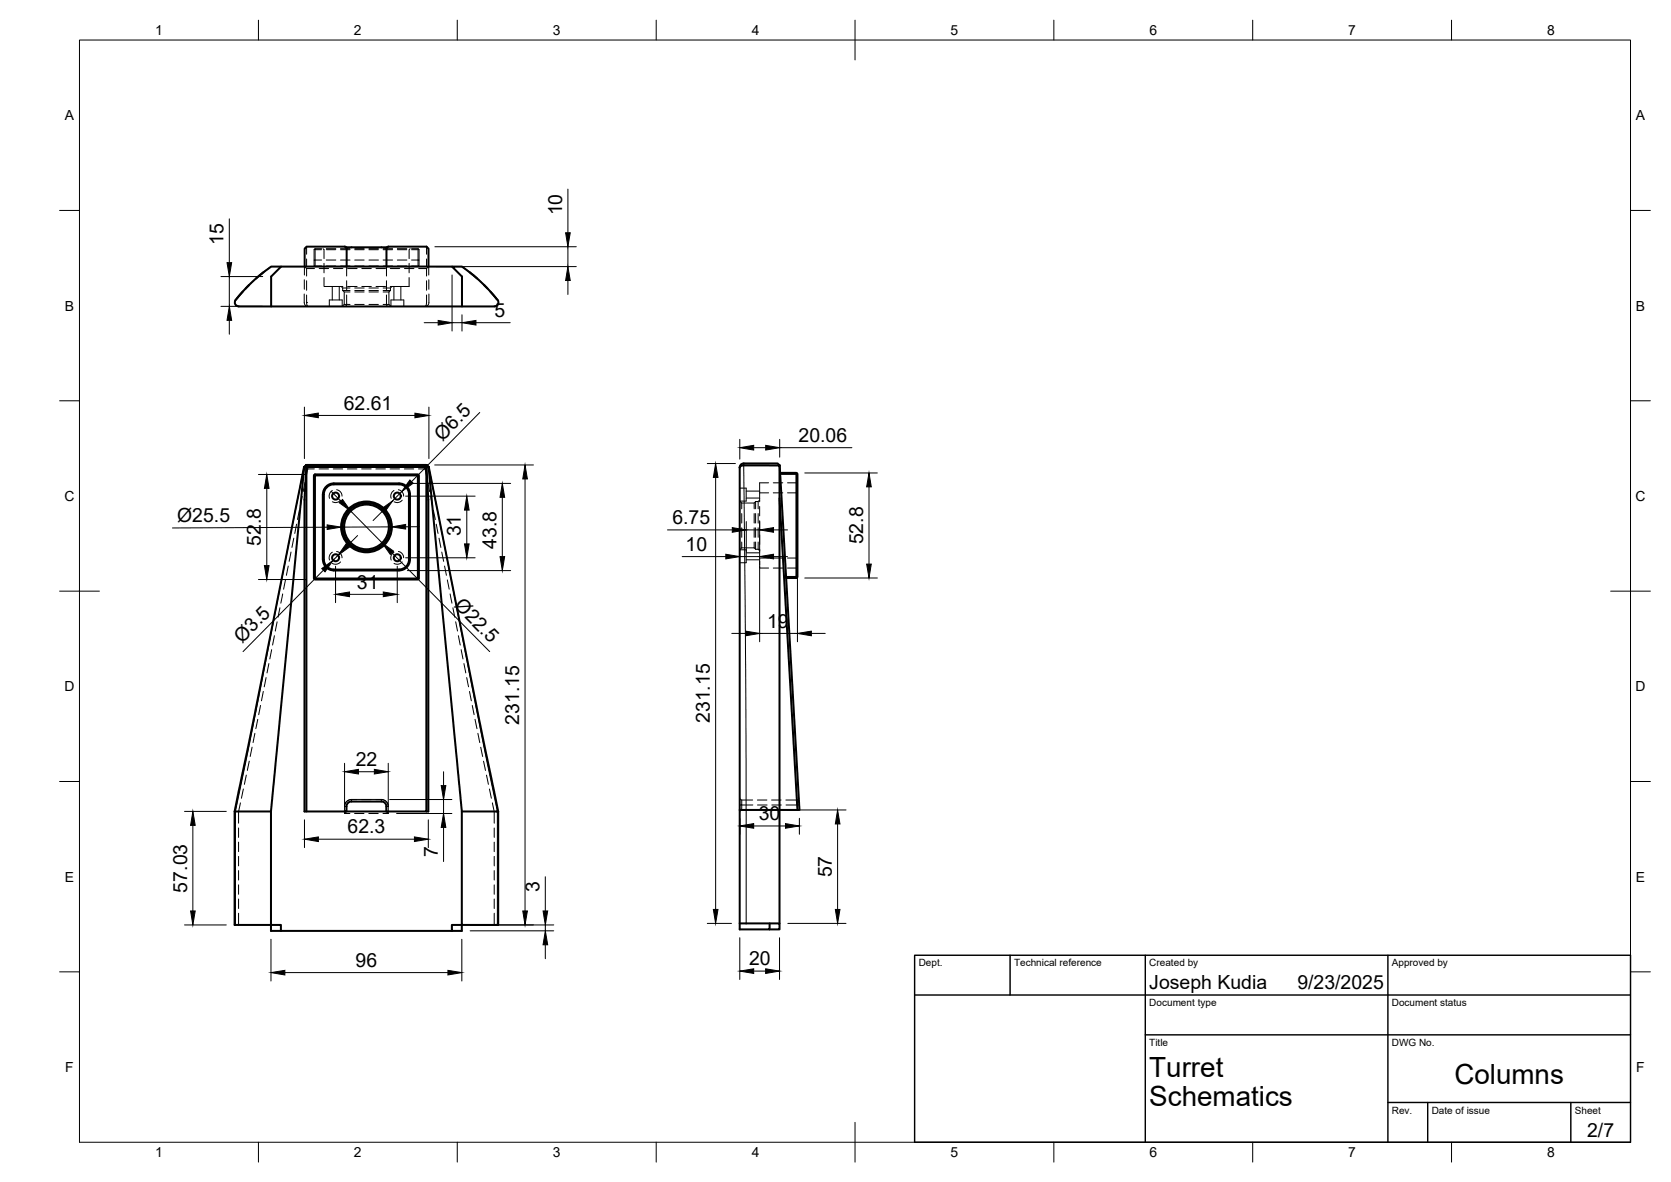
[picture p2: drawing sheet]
<svg xmlns="http://www.w3.org/2000/svg" width="420mm" height="297mm" viewBox="0 0 420 297" stroke-linecap="round" stroke-linejoin="round" font-family="sans-serif">
<!-- layer: Visible Narrow -->
<g fill="none" stroke="#000" stroke-width=".25">
<path d="M76.9 116.9l-.4 .4-13 65.9-4.3 20.7v28.5M107.8 117.3l13 65.9 4.3 20.7v28.5M187 116.5l.5 51.9 .1 35.1M81.2 124.2h.2M83.9 121.5v.2M100.3 121.5v.2M102.8 124.2h.3M81.2 140.6h.2M83.9 143.1v.3M100.3 143.1v.3M102.8 140.6h.3M86.6 202.7v1.2"/>
<path d="M86.6 202.6l.5 .1M88.4 200.9v.5M88.4 200.9h7.5v.5M88.4 200.9a1.75 1.75 0 0 0-1.8 1.7M95.9 200.9a1.75 1.75 0 0 1 1.7 1.7M97.6 202.7v1.2M97.6 202.6l-.5 .1M187.6 203.5v28.6"/>
</g>
<!-- layer: Visible -->
<g fill="none" stroke="#000" stroke-width=".51">
<path d="M59.3 75.4a1.02 1.02 0 0 0 .7 1.6h64.3a1.02 1.02 0 0 0 .9-.6 1.02 1.02 0 0 0-.1-1l-2.3-2.7-2.5-2.4-4.1-3.3h-2.5l2.5 2.5v7.5M61 73.3l-1.5 1.8M62.7 71.6l-.9 .9M66.2 68.4l-1.8 1.6M70.7 67h-2.5l-1.4 1-4 3.5-3.6 3.9M76.6 67v-4.5l.5-.5h9.6l.2 .1 .3 .4v4.5M87 62.1h10.3M97.2 67v-4.5v-.3l.5-.2h9.6l.4 .5v4.5M113.7 67h-43l-2.5 2.5v7.5M118.1 68.4l1.9 1.6M121.7 71.6l.9 .9M123.3 73.3l1.6 1.8"/>
<path d="M76.5 117.4l.5-.6h30.2l.6 .6M76.5 117.3h.5l-.4 8.3v78.3h10.5v-1.2a1.26 1.26 0 0 1 1.3-1.3h7.5M77 116.9l-.1 .1M77 117.3v.1M77 116.8l-.2 .2M79.1 119.3l.1-.1h25.9l.1 .1M79.2 119.5h25.9v25.9h-25.9zM79.2 119.5l-.1-.2-.2 .2v25.9l.2 .1M105.1 119.5l.1-.2 .1 .2v25.9l-.1 .1M107.2 117.3v.1M107.3 116.9l.5 .4M107.3 117l-.1-.1 .2 .1"/>
<path d="M107.7 117.3h-.5l.5 8.3v78.3h-.5M107.8 117.3l8.3 86.5v28.6h9.2v-28.5M107.8 117.3l12.4 62.3 5.1 24.3M186 117.5v116.1h7.5v-1.5M186 117.5l.3-.4 .6-.1h9.1v115.1M196 116.9l5 86.6h-15M196 117l-.5-.5h-8.6l-.7 .3-.2 .7M196.2 118.8l4.2 .2M196.2 119.1h4.1M81.2 124.2v16.4M81.2 124.2a2.74 2.74 0 0 1 2.7-2.7h16.4a2.74 2.74 0 0 1 2.8 2.7v16.4a2.74 2.74 0 0 1-2.8 2.7M82.4 122.3l1-.5 .5-.1h16.4a2.48 2.48 0 0 1 2.5 2.5v16.4a2.54 2.54 0 0 1-2.5 2.5h-16.4a2.51 2.51 0 0 1-2.5-2.5v-16.4a2.5 2.5 0 0 1 1-1.9z"/>
<path d="M196 125.2l4.5 78.3M79.2 145.4l-.1 .1 .1 .1h25.9l.1-.1M81.2 140.6a2.74 2.74 0 0 0 2.7 2.7M83.9 143.4h16.4M105.1 145.4l.1 .1M197.7 145h2.6M200.4 145.1l-.1-.1v-25.9l.1-.1 .1 .1v25.9l-.2 .3h-2.6M59 203.9h9.1M77 203.9v-86.5h30.2v86.5h-10.1M87.1 203.9h10M95.9 201.4a1.26 1.26 0 0 1 1.3 1.3M97.1 202.7v1.2"/>
<path d="M116.1 203.9h9.2M70.6 233.9v-1.5h-11.6v-28.5l5-24.3 12.5-62.3-8.4 86.5v30.1h45.5M113.6 232.4h2.5v1.5h-2.5zM186 232.1h10v1.5h-2.5"/>
<circle cx="84.4" cy="124.7" r=".88"/>
<circle cx="92.1" cy="132.4" r="6.4"/>
<circle cx="92.1" cy="132.4" r="5.6"/>
<circle cx="92.1" cy="132.4" r="6"/>
<circle cx="99.9" cy="124.7" r=".88"/>
<circle cx="84.4" cy="140.2" r=".88"/>
<circle cx="99.9" cy="140.2" r=".88"/>
</g>
<!-- layer: Hidden Narrow -->
<g fill="none" stroke="#000" stroke-width=".25">
<path d="M77 116.8l-.1 .1M77.4 117.9l-.5 2.2M77.4 117.8v.1M77.4 117.8h1.6M80.2 117.8h2.4M83.8 117.8h2.4M87.4 117.8h2.3M90.9 117.8h2.4M94.5 117.8h2.4M98.1 117.8h2.4M101.7 117.8h2.3M105.2 117.8h1.6"/>
<path d="M106.8 117.8l.1 .1M106.9 117.9l.4 2.2M73.2 138.7l-.5 2.4M73.9 135.2l-.5 2.4M74.6 131.7l-.5 2.4M75.3 128.2l-.5 2.4M76 124.7l-.5 2.3M76.7 121.2l-.5 2.4M107.6 121.2l.4 2.4M108.3 124.7l.4 2.3M109 128.2l.5 2.4M109.7 131.7l.5 2.4"/>
<path d="M110.4 135.2l.4 2.4M111.1 138.7l.4 2.4M191 123.9h2.3M194.4 123.9h2.4M198 123.9h2.5M69 159.8l-.5 2.3M69.7 156.3l-.5 2.3M70.4 152.7l-.5 2.4M71.1 149.3l-.5 2.3M71.8 145.7l-.5 2.4M72.5 142.2l-.5 2.4M111.8 142.2l.4 2.4"/>
<path d="M112.5 145.7l.4 2.4M113.2 149.3l.4 2.3M113.9 152.7l.4 2.4M114.6 156.3l.4 2.3M115.3 159.8l.4 2.3M191 140.2h2.3M194.4 140.2h2.4M198 140.2h2.5M65.5 177.3l-.5 2.3M66.2 173.8l-.5 2.3M66.9 170.3l-.5 2.3M67.6 166.8l-.5 2.3"/>
<path d="M68.3 163.3l-.5 2.3M116 163.3l.4 2.3M116.6 166.8l.5 2.3M117.3 170.3l.5 2.3M118 173.8l.5 2.3M118.7 177.3l.5 2.3M61.2 198.3l-.5 2.3M61.9 194.8l-.5 2.3M62.7 191.3l-.5 2.3M63.4 187.8l-.5 2.3M64.1 184.3l-.5 2.3M64.8 180.8l-.5 2.3"/>
<path d="M119.4 180.8l.5 2.3M120.2 184.3l.4 2.3M120.9 187.8l.4 2.3M121.6 191.3l.5 2.3M122.3 194.8l.5 2.3M123.1 198.3l.4 2.3M60 203.9v3M60 208.1v2.3M60 211.6v2.4M60 215.2v2.4M60 218.8v2.4M60.5 201.8l-.5 2.1"/>
<path d="M86.6 203.9v.5h1.4M89.2 204.4h2.3M89.7 200.9a3.1 3.1 0 0 0-2.3 .3l-.5 .5-.2 .6-.1 .4h.5M90.9 200.9h2.4M92.7 204.4h2.4M94.5 200.9a3.4 3.4 0 0 1 2.3 .3l.4 .4 .4 .8v.3h-.5M97.6 203.9v.5h-1.3M123.8 201.8a15.4 15.4 0 0 1 .5 5.1M124.3 208.1v2.3M124.3 211.6v2.4M124.3 215.2v2.4M124.3 218.8v2.4"/>
<path d="M186.5 201v1.3h-.5M189.3 202.3h-2.8v1.2M190.5 202.3h2.4M194.1 202.3h2.3M197.6 202.3h2.8M200.3 201l.1 1.3h.5M60 222.4v2.3M60 225.9v2.4M60 229.5v2.9M124.3 222.4v2.3M124.3 225.9v2.4M124.3 229.5v2.9"/>
</g>
<!-- layer: Hidden -->
<g fill="none" stroke="#000" stroke-width=".25">
<path d="M59.2 76.5l.8 .5M59.5 75.1l-.3 .4M61.8 72.5l-.8 .8M64.4 70l-1.7 1.6M68.2 67l-2 1.4M76.5 73.9l.1 2.5 .3 .4 .5 .2M76.5 70.3v2.4M76.5 69.1v-2.1l.6 .5v1.9M77.1 76l.1 .7 .2 .3M77.1 76h.1M77.1 70.6v2.3M77.1 67h2"/>
<path d="M77.1 62v1.9M77.1 65.1v1.9M77.1 74.1v1.9M77.1 67.5h2M77.1 67h.1M79.1 62.6l-.1 2.7M79.2 62.7v4.2M80.3 67h2.3M80.3 67.5h2.3M80.9 65.3h-1.9v1.6h1.9M80.9 62.5l-1.8 .1 1.8 .1M81.2 62.5l.3 .2v2.3"/>
<path d="M81.5 69.8v2.2h4.7M81.5 66.2v2.4M82 65.3h2.4M82 66.9h2.4M82 62.5h2.4M82 62.7h2.4M83.5 72v3.4M83.8 67h2.4M83.8 67.5h2.4M85.3 72v3.4M85.6 65.3h2.4M85.6 66.9h2.4"/>
<path d="M85.6 62.5h2.4M85.6 62.7h2.4M85.8 72l.4 .4v.6M86.2 73h1.8M86.2 72.4h1.8M86.2 73l.4 .4v3.1M86.6 76.5h1.4M86.6 73.4h1.4M86.6 76.5l-.6 .5v-1.6h-3.2v1.6M87 62.1h-.2l.4 .5M87.2 74.1v2.5l-.5 .4M87.2 67v2.4"/>
<path d="M87.2 70.6v2.3M87.4 67h2.4M87.4 72h2.4M87.4 67.5h2.4M89.2 76.5h2.4M89.2 73.4h2.4M89.2 73h2.4M89.2 72.4h2.4M89.2 65.3h2.4M89.2 66.9h2.4M89.2 62.5h2.4M89.2 62.7h2.4"/>
<path d="M91 67h2.4M91 72h2.4M91 67.5h2.4M92.8 76.5h2.3M92.8 73.4h2.3M92.8 73h2.3M92.8 72.4h2.3M92.8 65.3h2.3M92.8 66.9h2.3M92.8 62.5h2.3M92.8 62.7h2.3M94.6 67h2.3"/>
<path d="M94.6 72h2.3M94.6 67.5h2.3M96.3 76.5h1.5M96.3 73.4h1.5M96.3 73h1.9M96.3 72.4h1.9M96.3 65.3h2.4M96.3 66.9h2.4M96.3 62.5h2.4M96.3 62.7h2.4M97.2 74.1v2.5l.5 .4M97.2 67v2.4"/>
<path d="M97.2 70.6v2.3M97.3 62.1h.2l-.3 .5M97.8 76.5l.5 .5v-1.6h3.2v1.6M97.8 73.4v3.1M98.1 67h2.4M98.1 67.5h2.4M98.2 73l-.4 .4M98.2 72.4v.6M98.6 72l-.4 .4M99 72v3.4M99.9 65.3h2.4M99.9 66.9h2.4"/>
<path d="M99.9 62.5h2.4M99.9 62.7h2.4M100.8 72v3.4M101.7 67h2.4M101.7 67.5h2.4M102.9 69.8v2.2h-4.8M102.9 66.2v2.4M103.1 62.5l-.2 .2v2.3M103.5 65.3h1.9v1.6h-1.9M103.5 62.5h1.6l.3 .2v2.6M105.1 62.7v4.2M105.2 62.6l-1.7 .1"/>
<path d="M105.3 67h2M105.3 67.5h2M107.3 74.1l-.1 2.3-.3 .6M107.3 70.6v2.3M107.3 62v1.9M107.3 65.1v1.9M107.3 67h.1M107.8 67a.97 .97 0 0 0-.5 1.3v1.1M107.8 67v2.1M107.8 70.3v2.4M107.8 73.9v2.5l-.3 .4-.6 .2M116.2 67l1.9 1.4"/>
<path d="M120 70l1.7 1.6M122.6 72.5l.7 .8M124.9 75.1l.3 .4M125.2 76.5l-.9 .5M77 116.8l.4 1.1-.9-.6M77 116.8h.1M77 116.8l-.2 .2M77 116.8l-.1 .2M77 116.8v.1M107.2 116.8l-.2 .7a.22 .22 0 0 0-.2 .2 .22 .22 0 0 0 .2 .2 .22 .22 0 0 0 .2-.2l.6-.4M107.2 116.8l.1 .1M107.2 116.8l.1 .2"/>
<path d="M107.2 116.8l.2 .2M107.2 116.8v.1M83.6 123.3a1.62 1.62 0 0 0-.7 1.9M83.6 138.8a1.62 1.62 0 0 0-.7 1.9M84.6 123.1a1.63 1.63 0 0 1 1.4 1.6M84.6 138.6a1.58 1.58 0 0 1 1.4 1.6M85.6 125.7a1.64 1.64 0 0 1-2 .4M86.1 133.6l.9 2.1M86.4 130.2l-.4 2.2M87.7 136.6l1.9 1.4M88.6 127.4l-1.6 1.7M90.7 138.4l2.3 .1"/>
<path d="M91.8 126.3l-2.2 .6M93 126.4l2.2 .7M96.1 137.1l-.9 .6-1.1 .5M96.1 127.8l1.5 1.8M98 130.7l.2 2.3M98 134.2l-1.1 2M99.1 123.3a1.62 1.62 0 0 0-.7 1.9M99.1 138.8a1.62 1.62 0 0 0-.7 1.9M100.2 123.1a1.64 1.64 0 0 1 1.3 1.6M100.2 138.6a1.59 1.59 0 0 1 1.3 1.6M101.1 125.7a1.64 1.64 0 0 1-2 .4M186 122.7h1.6v3.2h-1.6l.5 .5"/>
<path d="M186.5 126.4v1.5M186.5 129.1v2.4M186.5 132.6v2.4M186.5 136.2v1.5M186.5 137.7l-.5 .5h1.6v3.2h-1.6M186.5 137.7h3.1M187.6 125.2h3.4M187.6 123.4h3.4M187.6 138.9h3.4M189.6 136.2v1.5M189.6 132.6v2.4M189.6 129.1v2.4"/>
<path d="M189.6 126.4v1.5M189.6 137.7l.4 .3M190 136.2v1.8M190 132.6v2.4M190 129.1v2.4M190 126v1.9M190 126l-.4 .4h-3.1M190 138h.6M190.6 136.2v1.8M190.6 132.6v2.4M190.6 129.1v2.4M190.6 126v1.9"/>
<path d="M190.6 138l.4 .4M191 138v4.8h2.3M191 125.7l-.4 .3h-.6M191 127.3v2.4M191 130.9v2.3M191 134.4v2.4M193.3 121.3h-2.3v4.8M194.4 121.3h2.4M200.5 121.1l-.2 .2h-2.3M85.6 141.2a1.61 1.61 0 0 1-2 .4M101.1 141.2a1.61 1.61 0 0 1-2 .4M187.6 140.7h3.4"/>
<path d="M194.4 142.8h2.4M198 142.8h2.3l.2 .2M87.1 203.9l-.5 .5M97.1 203.9l.5 .5M186 200.6l.4 .4h2.9M187.5 203.5l-1.2 .1-.3 .5M190.4 201h2.4M194 201h2.4M200.9 200.5l-.2 .4-.3 .1h-2.8"/>
</g>
<!-- layer: Visible -->
<g fill="#000">
<circle cx="76.5" cy="117.3" r=".25"/>
<circle cx="107.8" cy="117.3" r=".25"/>
</g>
<!-- layer: BORDER -->
<g fill="none" stroke="#000" stroke-width=".25">
<path d="M20 10.1h390v276.9h-390zM65 5.1v5M115 5.1v5M165 5.1v5M215 5.1v10M265 5.1v5M315 5.1v5M365 5.1v5M15 52.9h5M410 52.9h5M15 100.7h5M410 100.7h5"/>
<path d="M15 148.6h10M405 148.6h10M15 196.4h5M410 196.4h5M15 244.2h5M410 244.2h5M65 287v5M115 287v5M165 287v5M215 282.1v9.9M265 287v5M315 287v5"/>
<path d="M365 287v5"/>
</g>
<!-- layer: TITLEBLOCK -->
<path d="M230 240.1h180v46.9h-180zM230 250h180M254 240.1v9.9M288 240.1v46.9M349 240.1v46.9M288 260.1h122M349 277.1h61M359 277.1v9.9M395 277.1v9.9" fill="none" stroke="#000" stroke-width=".36"/>
<!-- layer: FD_Dimensions -->
<g fill="none" stroke="#000" stroke-width=".25">
<path d="M57.7 55v11M142.8 47.5v11M55.6 77h10.5M55.6 69.5h10.5M57.7 69.5v7.5M109.3 62h35.6M109.9 67h35M113.7 69.1v14.1M116.2 79.1v4.1M142.8 62v5M142.8 70.5v3.5M57.7 80.5v3.5"/>
<path d="M106.7 81.1h3.5M113.7 81.1h2.5M119.7 81.1h8.6M65 119.2h12.1M76.5 102.3v12.9M80 104.4h24.3M107.8 102.3v12.9M109.3 116.8h24.8M120.6 103.7l-17.1 17.3M177.8 116.5h7.1M179.9 120v108.5M186 110.4v5"/>
<path d="M189.5 112.5h3M196 110.4v4.5M196 112.5h18.2M202.4 118.9h18.2M67.1 122.7v19.4M82.3 132.5l-38.9 .2M83.2 123.5l2.5 2.4M85 139.6l-1.2 1.2M88.2 128.4l7.9 8M89.9 134.6l-2.5 2.5M96.3 128.3l-2.5 2.5M98.5 132.4l-12.8 .1"/>
<path d="M98.6 138.9l24.5 24.9M101 123.5l-2.3 2.3M102 124.7h17.5M102.4 121.5h26M105.5 132.4h-3.5M117.4 128.2v8.5M126.3 125v14.9M132 120.4v108.5M167.8 133.2h16.3M171.5 139.9h11M186 139.9h5M187.6 131.1v7.5"/>
<path d="M187.6 133.2h3.4M191 131.1v7.5M194.5 133.2h3.5M194.5 139.9h3.5M218.5 122.4v19.4M65 145.6h12.1M81.3 143.3l-20.2 20.5M84.4 142.3v9.2M87.9 149.4h8.5M99.9 142.3v9.2M102 140.2h17.5M102.4 143.4h26"/>
<path d="M184 159.2h3.5M191 141v1M191 142.4v18.9M191 159.2h9.5M200.5 142.4v18.9M202.4 145.3h18.2M204 159.2h3.5M86.6 191.8v10.5M90.1 193.9h4M97.6 191.8v10.5M111.5 193.9v3.5M46.4 203.9h10.5"/>
<path d="M48.5 207.4v21.5M76.6 206v7M80.1 210.9h24.1M98 200.9h15.6M99.7 204.4h13.9M107.7 206v7M111.5 200.9v3.5M111.5 207.9v8.6M186 205.6v4.1M189.5 207.6h8M198.1 203.5h14.6M201 205.6v4.1"/>
<path d="M210.6 207.1v21.4M46.4 232.4h10.5M68.1 236v10.5M116.1 236v10.5M118.2 232.4h21M118.2 233.9h21M137.1 220.3v8.6M137.1 232.4v1.5M137.1 237.4v3.5M177.8 232.1h6.1M186 235.7v10.5M196 235.7v10.5"/>
<path d="M198.1 232.1h14.6M71.6 244.4h41M189.5 244h3"/>
</g>
<g fill="#000" stroke="#000" stroke-width=".25">
<path d="M142.2 58.5h1.2l-.6 3.5zM57.1 66h1.2l-.6 3.5zM142.8 67l.6 3.5h-1.2zM57.7 77l.6 3.5h-1.2zM110.2 80.5l3.5 .6-3.5 .6zM116.2 81.1l3.5-.6v1.2zM76.5 104.4l3.5-.6v1.2zM104.3 103.8l3.5 .6-3.5 .6zM179.9 116.5l.6 3.5h-1.1zM186 112.5l3.5-.6v1.2zM192.5 111.9l3.5 .6-3.5 .6zM67.1 119.2l.5 3.5h-1.1z"/>
<path d="M82.3 131.9l3.4 .6-3.4 .6zM85.3 126.4l.8-.9 2.1 2.9zM87 136.7l.9 .8-2.9 2.1zM95.9 127.9l2.8-2.1-2 2.9zM96.1 136.4l2.9 2.1-.9 .8zM98.5 132.4l3.5-.6v1.2zM103.1 120.6l.8 .8-2.9 2.1zM116.8 136.7h1.2l-.6 3.5zM117.4 124.7l.6 3.5h-1.2zM126.3 121.5l.6 3.5h-1.2zM125.7 139.9h1.2l-.6 3.5zM132 116.8l.6 3.6h-1.2z"/>
<path d="M182.5 139.3l3.5 .6-3.5 .5zM184.1 132.6l3.5 .6-3.5 .6zM191 133.2l3.5-.6v1.2zM191 139.9l3.5-.6v1.1zM218.5 118.9l.6 3.5h-1.2zM66.5 142.1h1.1l-.5 3.5zM80.9 142.9l2.9-2.1-2.1 2.9zM84.4 149.4l3.5-.6v1.2zM96.4 148.8l3.5 .6-3.5 .6zM187.5 158.6l3.5 .6-3.5 .6zM200.5 159.2l3.5-.6v1.2zM217.9 141.8h1.2l-.6 3.5z"/>
<path d="M86.6 193.9l3.5-.6v1.2zM94.1 193.3l3.5 .6-3.5 .6zM110.9 197.4h1.2l-.6 3.5zM48.5 203.9l.6 3.5h-1.2zM76.6 210.9l3.5-.6v1.2zM104.2 210.3l3.5 .6-3.5 .6zM111.5 204.4l.6 3.5h-1.2zM186 207.6l3.5-.6v1.1zM197.5 207l3.5 .6-3.5 .5zM210.6 203.5l.6 3.6h-1.2zM47.9 228.9h1.2l-.6 3.5zM131.4 228.9h1.2l-.6 3.5z"/>
<path d="M137.1 233.9l.6 3.5h-1.2zM136.5 228.9h1.2l-.6 3.5zM179.4 228.5h1.1l-.6 3.6zM210 228.5h1.2l-.6 3.6zM68.1 244.4l3.5-.6v1.2zM112.6 243.8l3.5 .6-3.5 .6zM186 244l3.5-.5v1.1zM192.5 243.5l3.5 .5-3.5 .6z"/>
</g>
<g font-size="7">
<text x="289" y="270.6">Turret</text>
<text x="365.7" y="272.3">Columns</text>
<text x="289" y="278.1">Schematics</text>
</g>
<g font-size="4.9">
<text x="141.4" y="54.1" transform="rotate(-90 141.4 54.1)">10</text>
<text x="56.2" y="61.6" transform="rotate(-90 56.2 61.6)">15</text>
<text x="124.4" y="79.6">5</text>
<text x="86.4" y="102.9">62.61</text>
<text x="111.2" y="111" transform="rotate(-45 111.2 111)">Ø6.5</text>
<text x="200.8" y="111">20.06</text>
<text x="44.6" y="131.1">Ø25.5</text>
<text x="169.1" y="131.7">6.75</text>
<text x="65.6" y="137.2" transform="rotate(-90 65.6 137.2)">52.8</text>
<text x="115.9" y="134.8" transform="rotate(-90 115.9 134.8)">31</text>
<text x="124.8" y="138" transform="rotate(-90 124.8 138)">43.8</text>
<text x="217" y="136.8" transform="rotate(-90 217 136.8)">52.8</text>
<text x="172.4" y="138.4">10</text>
<text x="89.7" y="147.9">31</text>
<text x="114" y="152.3" transform="rotate(45 114 152.3)">Ø22.5</text>
<text x="60.9" y="161.8" transform="rotate(-45 60.9 161.8)">Ø3.5</text>
<text x="192.9" y="157.7">19</text>
<text x="130.6" y="182.1" transform="rotate(-90 130.6 182.1)">231.15</text>
<text x="178.5" y="181.7" transform="rotate(-90 178.5 181.7)">231.15</text>
<text x="89.5" y="192.5">22</text>
<text x="87.4" y="209.4">62.3</text>
<text x="190.8" y="206.1">30</text>
<text x="110.1" y="215.3" transform="rotate(-90 110.1 215.3)">7</text>
<text x="209.1" y="220.5" transform="rotate(-90 209.1 220.5)">57</text>
<text x="47" y="224.3" transform="rotate(-90 47 224.3)">57.03</text>
<text x="135.7" y="224.2" transform="rotate(-90 135.7 224.2)">3</text>
<text x="89.4" y="243">96</text>
<text x="188.3" y="242.6">20</text>
<text x="289" y="248.5">Joseph Kudia</text>
<text x="326.2" y="248.5">9/23/2025</text>
<text x="399.1" y="285.7">2/7</text>
</g>
<g font-size="3.5">
<text x="39" y="8.8">1</text>
<text x="89" y="8.8">2</text>
<text x="139" y="8.8">3</text>
<text x="189" y="8.8">4</text>
<text x="239" y="8.8">5</text>
<text x="289" y="8.8">6</text>
<text x="339" y="8.8">7</text>
<text x="389" y="8.8">8</text>
<text x="16.3" y="30.2">A</text>
<text x="411.3" y="30.2">A</text>
<text x="16.3" y="78">B</text>
<text x="411.3" y="78">B</text>
<text x="16.2" y="125.9">C</text>
<text x="411.2" y="125.9">C</text>
<text x="16.2" y="173.7">D</text>
<text x="411.2" y="173.7">D</text>
<text x="16.3" y="221.6">E</text>
<text x="411.3" y="221.6">E</text>
<text x="16.4" y="269.4">F</text>
<text x="411.4" y="269.4">F</text>
<text x="39" y="290.8">1</text>
<text x="89" y="290.8">2</text>
<text x="139" y="290.8">3</text>
<text x="189" y="290.8">4</text>
<text x="239" y="290.8">5</text>
<text x="289" y="290.8">6</text>
<text x="339" y="290.8">7</text>
<text x="389" y="290.8">8</text>
</g>
<g font-size="2.5">
<text x="231" y="242.9">Dept.</text>
<text x="255" y="242.9">Technical reference</text>
<text x="289" y="242.9">Created by</text>
<text x="350" y="242.9">Approved by</text>
<text x="289" y="252.8">Document type</text>
<text x="350" y="252.8">Document status</text>
<text x="289" y="262.9">Title</text>
<text x="350" y="262.9">DWG No.</text>
<text x="350" y="279.9">Rev.</text>
<text x="360" y="279.9">Date of issue</text>
<text x="396" y="279.9">Sheet</text>
</g>
</svg>
